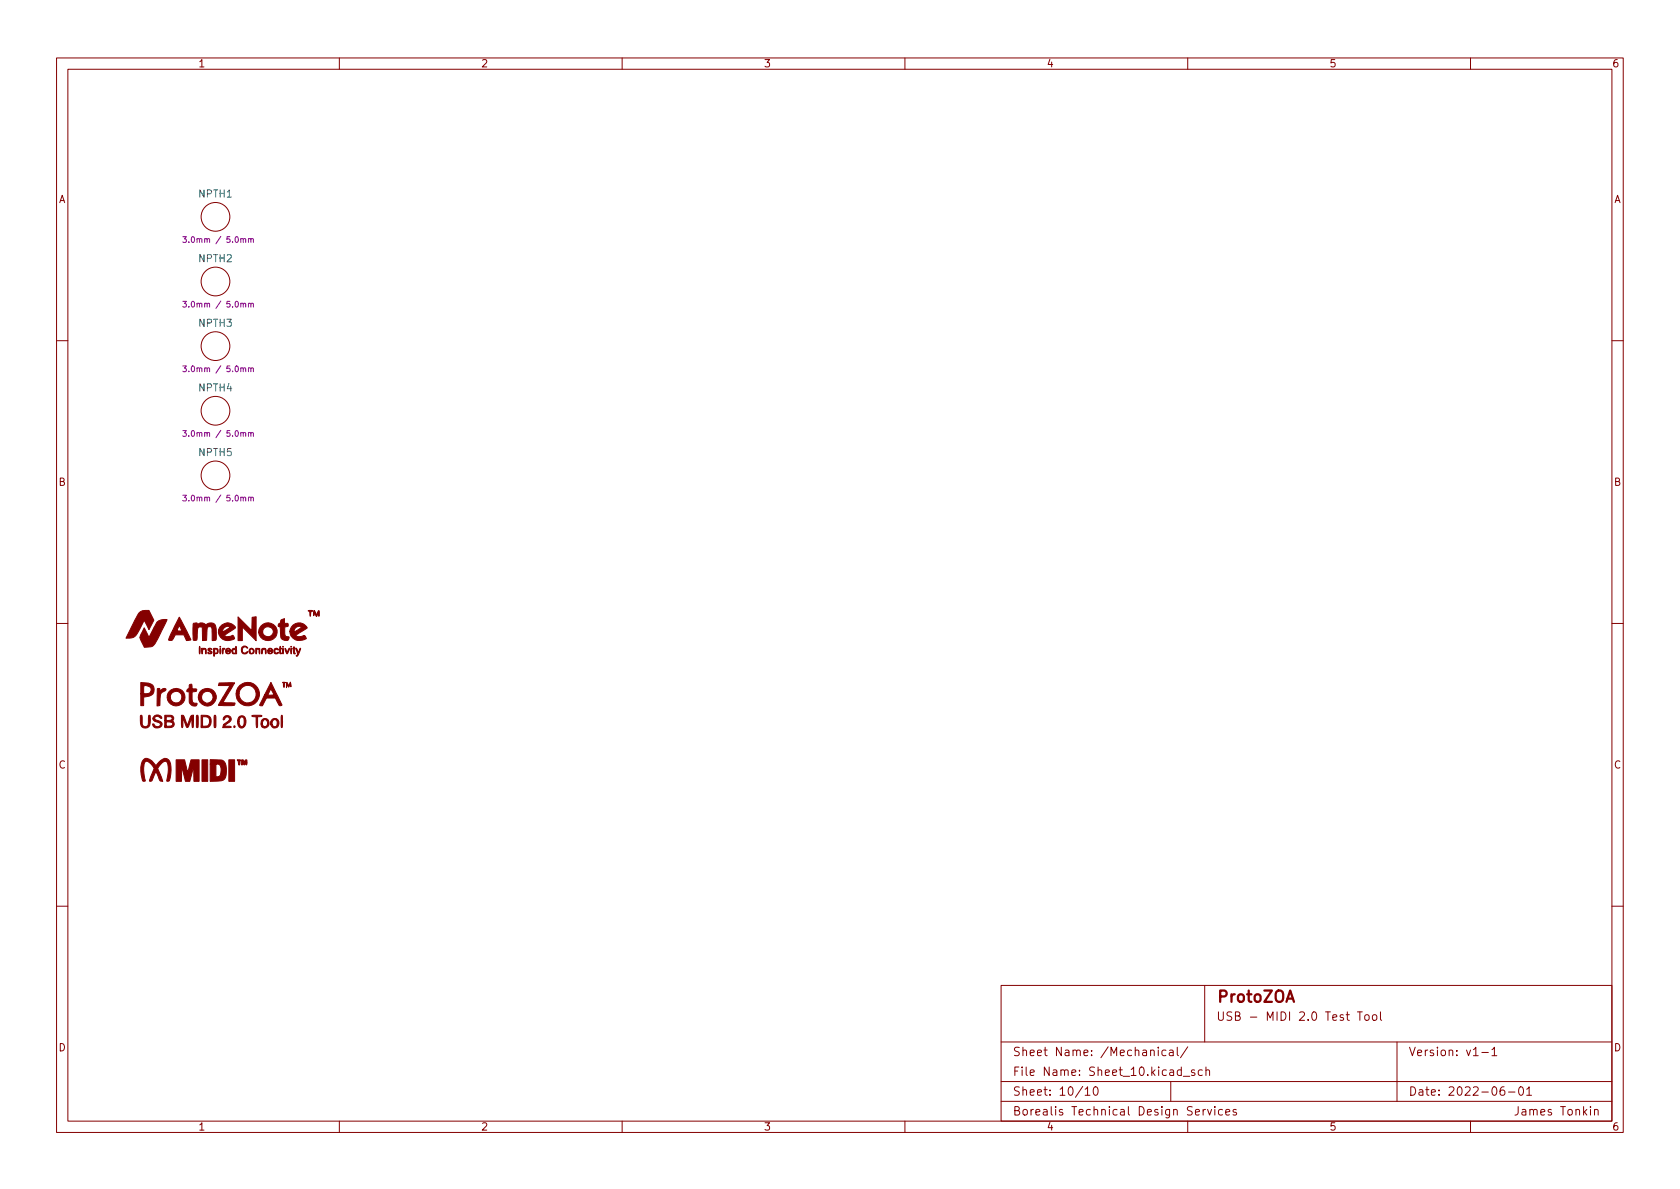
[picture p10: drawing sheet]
<svg xmlns="http://www.w3.org/2000/svg" width="297mm" height="210mm" viewBox="0 0 297 210" stroke-linecap="round" stroke-linejoin="round" font-family="sans-serif">
<g fill="none" stroke="#840000" stroke-width=".18">
<path d="M10 10.2h277v190.1h-277zM12 12.2h273v186.1h-273zM60 10.2v2M110 10.2v2M160 10.2v2M210 10.2v2M260 10.2v2M10 60.2h2M285 60.2h2M10 110.2h2M285 110.2h2M10 160.2h2"/>
<path d="M177 174.3h108v24h-108zM213 174.3v10M240 178.9h.9M240.4 178.9v1.5M241.4 179.5l.4-.1 .3 .3v.4l-.3 .3h-.4l-.1-.3v-.4zM242.7 179.6l.2-.2 .5 .2v.5l-.1 .3h-.4l-.2-.1zM244.1 178.9v1.3l.2 .2M285 160.2h2M60 198.3v2M110 198.3v2M160 198.3v2M177 194.8h108"/>
<path d="M177 191.3h108M177 184.3h108M191.9 192.6l.4-.4v1.5M191.9 193.7h.8M193.5 192.3l.1-.1a.81 .81 0 0 1 .6 .6 .81 .81 0 0 1-.3 .8l-.1 .1a.81 .81 0 0 1-.6-.6 .81 .81 0 0 1 .3-.8zM204.8 185.2v.1M204.8 185.7v1M206.1 185.8l-.4-.1-.3 .3v.4l.2 .2h.5M206.8 185.8h.6v.9M207 191.3v3.5M207.4 186l-.5 .1a.29 .29 0 0 0-.2 .3 .29 .29 0 0 0 .2 .3l.5-.1M208.1 185.2v1.3l.3 .2"/>
<path d="M209.2 190.3h1.2M210 198.3v2M210 185.1l-1.3 1.9M211.2 189.3l-.3-.1-.3 .2 .1 .2 .5 .2v.3h-.6M212.6 189.3l-.5-.1-.2 .3v.4l.1 .2h.6M212.7 196.2v1M213.1 196.2l-.2 .1-.2 .2M213.2 189.3l.2-.1 .4 .1 .1 .9M213.2 188.7v1.5M213.5 196.2l.4 1 .3-1M214.8 195.7v.1M214.8 196.2v1"/>
<path d="M216.1 196.3l-.4-.1-.3 .3v.4l.2 .2h.5M216.7 196.7l.7-.2v-.2l-.5-.1-.2 .2 .1 .7h.6M218.6 196.3l-.4-.1-.2 .2 .1 .2 .5 .2v.3h-.6M247 184.3v10.5M260 198.3v2M262 186.1h1.1M263.8 185.6l.4-.4v1.5M263.8 186.7h.9M265.9 192.2a.59 .59 0 0 0-.7 .6v.6l.2 .2 .4 .1 .2-.2 .1-.5-.2-.2h-.4l-.3 .2M266.7 193.1h1.2M268.4 195.7v1.1a.48 .48 0 0 1-.5 .4M268.7 192.3l.2-.1a.8 .8 0 0 1 .5 .7 .8 .8 0 0 1-.5 .8 .99 .99 0 0 1-.2-1.4z"/>
<path d="M269.9 192.6l.5-.4v1.5M269.9 193.7h.9"/>
<circle cx="38.1" cy="38.3" r="2.54"/>
<circle cx="38.1" cy="49.8" r="2.54"/>
<circle cx="38.1" cy="72.6" r="2.54"/>
<circle cx="38.1" cy="61.2" r="2.54"/>
<circle cx="38.1" cy="84.1" r="2.54"/>
</g>
<g fill="#840000" stroke="#840000" stroke-width=".18">
<path d="M51.4 114.4l.2-.1-.1 .1z"/>
<path d="M38.9 114.3l.1 .1z"/>
<path d="M50 114.3l.1 .1z"/>
<path d="M42.1 109.1l2.4 2.4 .1-2.3 .7-.1v4.2l-2.5-2.4v2.4h-.7z"/>
<path d="M35.3 114.3v1.3z"/>
<path d="M50 114.7l.1 .2-.1 .7z"/>
<path d="M38.9 114.6l.1 .5-.1 .5z"/>
<path d="M51.4 114.7l.2 .4-.1 .5z"/>
<path d="M39.4 114.6l.4 .1-.3 .2-.1 .7z"/>
<path d="M45.2 114.6l.7 .1v.9l-.1-.8h-.1l-.3 .1-.1 .7z"/>
<path d="M51.9 114.4l.3 .2-.1 .5 .1 .5h-.1l-.2-.1-.2-.8z"/>
<path d="M54.5 108h.8l-.3 .2-.2 .8v-.8z"/>
<path d="M49.5 114.3h.1l.2 .4a.58 .58 0 0 0 0 .9h-.3z"/>
<path d="M50.4 114.6l.4 .7 .3-.7a1.13 1.13 0 0 1-.4 1z"/>
<path d="M24.5 108.5a1.83 1.83 0 0 1 1.8-.6l.9 1.8-.9 1.6-.8-1.6-.9 1.8a1.88 1.88 0 0 1-2.3 1.3z"/>
<path d="M35.6 114.6l.8 .1 .1 .4-.1 .5-.2-.8h-.3l-.1 .2-.1 .6z"/>
<path d="M48.6 114.7h.5l.2 .2-.5-.1-.1 .1-.1 .5a.4 .4 0 0 0 .7-.1l-.1 .1a.45 .45 0 0 1-.5 .2 .45 .45 0 0 1-.3-.5z"/>
<path d="M46.3 114.8l.5-.2a.88 .88 0 0 1 .2 1l-.2-.8-.3 .1-.2 .7z"/>
<path d="M44.2 114.7a.48 .48 0 0 1 .7 .2 .48 .48 0 0 1-.2 .7 .48 .48 0 0 1-.7-.4h.2l.2 .3h.3a.43 .43 0 0 0-.1-.7h-.3l-.1 .4h-.2z"/>
<path d="M55.5 108l.5 .7 .2-.6 .2-.1v1l-.1-.6-.3 .6-.4-.9-.1 .8z"/>
<path d="M36.8 114.7l.4-.1 .2 .2 .1 .1-.6-.1 .5 .4v.3l-.6 .1v-.3l.3 .2 .2-.1-.5-.4z"/>
<path d="M52.3 114.6l.5 .7 .3-.7a2.19 2.19 0 0 1-.6 1.5l-.1-.2 .2-.2z"/>
<path d="M37.8 114.6l.6 .1 .2 .2-.1 .6-.5 .1-.2 .5v-.9h.1l.2 .3a.36 .36 0 0 0 .4-.4 .36 .36 0 0 0-.5-.3l-.1 .4h-.1z"/>
<path d="M41.1 114.7l.5-.1 .1-.3 .1 1.3-.7-.1-.1-.4h.1l.3 .4 .2-.2-.1-.4h-.3l-.1 .2h-.1z"/>
<path d="M42.8 114.4a.62 .62 0 0 1 1 .2h-.1a.53 .53 0 0 0-.7-.1 .53 .53 0 0 0-.2 .7l.2 .2a.65 .65 0 0 0 .8-.2 .64 .64 0 0 1-.9 .4 .64 .64 0 0 1-.2-1z"/>
<path d="M25.5 111l.8 1.7 1.1-2.1a1.62 1.62 0 0 1 2.1-1l-1 2.1a7.2 7.2 0 0 1-1.6 2.6l-1.4 .2-.6-1.2-.2-.6z"/>
<path d="M40 114.8a.46 .46 0 0 1 .5-.1 .46 .46 0 0 1 .3 .4l-.7 .2 .3 .2 .3-.2-.1 .3-.6-.1-.1-.3 .1-.3 .3 .2 .3-.1-.2-.2-.4 .1z"/>
<path d="M47.4 114.8l.3-.2a.49 .49 0 0 1 .5 .4v.2l-.7 .1 .3 .2 .4-.2a.44 .44 0 0 1-.6 .3 .44 .44 0 0 1-.2-.6h.7l-.3-.2-.4 .2z"/>
<path d="M46.2 110.7a1.61 1.61 0 0 1 2.3-.1 1.61 1.61 0 0 1-.1 2.3 1.61 1.61 0 0 1-2.3-.2l-.4-.8 .7-.1a.92 .92 0 0 0 1.2 .8 .92 .92 0 0 0 .6-1.2 .92 .92 0 0 0-1.4-.4l-.2 .2-.2 .6h-.7l.2-.7z"/>
<path d="M31.7 109.1l2.1 4.1-.8 .1-.5-1h-1.5l-.5 .9h-.7l.7-1.7 1.7 .1-.5-1-.4 .9h-.8z"/>
<path d="M49.7 109.6l.6-.2v.8l.6 .1 .1 .4-.7 .2v1.1l.2 .5 .6 .2-.1 .5a.94 .94 0 0 1-1.1-.1 .94 .94 0 0 1-.3-1l-.1-1.2-.3-.2a.4 .4 0 0 1 .4-.5z"/>
<path d="M51.8 110.5a1.57 1.57 0 0 1 2.5 .6l-2 1.2a1.02 1.02 0 0 0 1.4 .1l.3 .1 .2 .4a1.79 1.79 0 0 1-2.9-1.2 2.28 2.28 0 0 0 2-.8 .8 .8 0 0 0-.9 0 .8 .8 0 0 0-.4 .8h-.7a1.52 1.52 0 0 1 .5-1.2z"/>
<path d="M38.9 110.8a1.57 1.57 0 0 1 2.7 .2l-1.9 1.4a1.59 1.59 0 0 0 1.5-.1l.3 .6a1.73 1.73 0 0 1-1.8 .3 1.73 1.73 0 0 1-1.1-1.5l.8 .1 1.2-.9a.8 .8 0 0 0-.8 0 .8 .8 0 0 0-.4 .8h-.8z"/>
<path d="M34.2 110.2h.6l.1 .3a1.03 1.03 0 0 1 1.5 0 1.05 1.05 0 0 1 1.2-.3 1.05 1.05 0 0 1 .6 1l.1 1.7-.2 .3-.6 .1v-1.7a.69 .69 0 0 0-.2-.8h-.4a1.16 1.16 0 0 0-.3 1.3l-.1 1.1-.7 .1v-2.4h-.6a1.89 1.89 0 0 0-.3 1.7l-.1 .3a.38 .38 0 0 1-.2 .3 .38 .38 0 0 1-.4-.1z"/>
<path d="M41.4 128.4l.2 .1-.1 .2-.2-.1z"/>
<path d="M34.8 126.5h.2l.1 .3-.1 1.9-.3-.2z"/>
<path d="M37.9 126.5h.2l.1 .3-.1 1.9-.2-.1-.1-.3z"/>
<path d="M49.8 126.5h.1v.3l-.1 1.9-.1-.3z"/>
<path d="M50 120.7h.5l-.2 .2-.1 .7-.1-.7z"/>
<path d="M27.8 121.8l.4-.1 .1 .5 .2-.2a.64 .64 0 0 1 .8-.2v.2l-.4 .3a1.21 1.21 0 0 0-.6 1.5v1h-.5z"/>
<path d="M44.6 126.5l1.7 .1v.1h-.8v2l-.2-.3v-1.7h-.6z"/>
<path d="M50.7 120.7l.4 .6 .2-.7 .1 .9-.1-.5-.3 .5-.3-.7-.1 .8z"/>
<path d="M35.6 126.5a1.42 1.42 0 0 1 1.7 .7 1.04 1.04 0 0 1-.9 1.5h-.8v-.3h.6a.84 .84 0 0 0 .9-.7 .84 .84 0 0 0-.8-1h-.5v1.7h-.2z"/>
<path d="M46.4 127.2a.8 .8 0 0 1 1.1 .2 .8 .8 0 0 1-.2 1.1 .67 .67 0 0 1-.7 .2 .67 .67 0 0 1-.4-.7h.2a.46 .46 0 0 0 .3 .5 .46 .46 0 0 0 .5-.2 .61 .61 0 0 0 .1-.7 .61 .61 0 0 0-.7-.3l-.2 .7h-.2v-.5z"/>
<path d="M24.9 120.7a3.1 3.1 0 0 1 2.1 .5 1.28 1.28 0 0 1 .1 1.4 1.28 1.28 0 0 1-1.3 .6l-.4 .1v1.5h-.5v-2.1h.5a1.03 1.03 0 0 0 1.3-.6 .94 .94 0 0 0-1.2-.8l-.1 1.4h-.5z"/>
<path d="M48 127.3a.76 .76 0 0 1 1-.1 .76 .76 0 0 1 .3 1 .72 .72 0 0 1-.8 .5 .72 .72 0 0 1-.6-.6h.2a.47 .47 0 0 0 .3 .4 .47 .47 0 0 0 .5-.2l.1-.2a.59 .59 0 0 0-.5-.9 .77 .77 0 0 0-.4 .9h-.2v-.5z"/>
<path d="M42.2 126.8a.72 .72 0 0 1 .8-.2 .72 .72 0 0 1 .5 .7 1 1 0 0 1-1 1.4 1.14 1.14 0 0 1-.5-1.1h.3a.76 .76 0 0 0 .6 .9 1.34 1.34 0 0 0 0-1.7l-.4 .1-.2 .7h-.3z"/>
<path d="M24.8 126.5h.3v1.5a.56 .56 0 0 0 .7 .5 .56 .56 0 0 0 .4-.7l.1-1.2 .2-.1a3.4 3.4 0 0 1-.2 2 .86 .86 0 0 1-.9 .2 .86 .86 0 0 1-.6-.8z"/>
<path d="M29.9 122.3a1.58 1.58 0 0 1 2.5 .1 1.58 1.58 0 0 1-.8 2.4 1.58 1.58 0 0 1-2-1.5h.5a1.03 1.03 0 0 0 1.5 .9 1.03 1.03 0 0 0 .2-1.7 1.03 1.03 0 0 0-1.7 .5v.3h-.5l.1-.7z"/>
<path d="M29.1 126.5h1.2a.54 .54 0 0 1 .4 .4 .54 .54 0 0 1-.2 .6 .69 .69 0 0 1 .2 .8 .69 .69 0 0 1-.8 .4h-.8v-.3h.3a.97 .97 0 0 0 1.2-.3l-.2-.3-1-.1v.7h-.3v-1h1l.4-.3-.2-.3-.9-.1v.7h-.3z"/>
<path d="M33.5 121.1l.4-.1 .1 .8h.6l.2 .1-.1 .4h-.7v1.3l.1 .6 .7 .2a.57 .57 0 0 1-.4 .5 .57 .57 0 0 1-.6-.2l-.3-.5v-1.9l-.5-.1 .2-.3 .2-.1z"/>
<path d="M39.7 126.7a.7 .7 0 0 1 1.1 .2 .7 .7 0 0 1-.5 1l-.6 .4 .9 .1 .3 .2-1.5 .1 .1-.6 1-.8a.39 .39 0 0 0-.3-.5 .58 .58 0 0 0-.6 .4l-.1 .1-.1-.1z"/>
<path d="M47.9 120.7l2 4-.4 .1-.2-.1-.6-1.3h-1.6l-.7 1.4h-.5l.9-1.9h1.6l-.5-1.1-.6 1.1h-.5z"/>
<path d="M32.1 126.5h.3l.1 .2 .6 1.5 .6-1.5 .2-.2h.3l-.1 2.1-.1-.1-.1-1.6-.5 1.5-.3 .2h-.1l-.6-1.7-.1 1.5v.3l-.1-.1z"/>
<path d="M35.4 122.2a1.59 1.59 0 0 1 2.6 .1 1.59 1.59 0 0 1-.8 2.4 1.59 1.59 0 0 1-2.1-1.3h.5a1.02 1.02 0 0 0 1.5 .8 1.02 1.02 0 0 0 .2-1.7 1.02 1.02 0 0 0-1.6 .6l-.1 .3h-.5v-.5z"/>
<path d="M38.7 120.8l2.8-.1-2.1 3.5 2.1 .1v.4h-2.9l2-3.4-2-.1z"/>
<path d="M42.4 121.2a2.07 2.07 0 0 1 3.3 .5 2.07 2.07 0 0 1-1.4 3 2.07 2.07 0 0 1-2.5-2.1h.5a1.52 1.52 0 0 0 2 1.6 1.52 1.52 0 0 0 .6-2.5 1.52 1.52 0 0 0-2.5 .4l-.1 .5h-.5l.2-1z"/>
<path d="M27.3 126.6a.77 .77 0 0 1 1.3 .4l-.3-.1a.58 .58 0 0 0-.9-.1v.4l.3 .2a.85 .85 0 0 1 .9 .9 .85 .85 0 0 1-.9 .5 .85 .85 0 0 1-.7-.8h.2a.57 .57 0 0 0 .6 .5 .57 .57 0 0 0 .5-.5l-.9-.4-.3-.3-.1-.3z"/>
<path d="M35.7 134.4h1v3.8h-1z"/>
<path d="M40.5 134.4h1v3.8h-1z"/>
<path d="M42 134.4h.6l-.3 .9-.1-.1z"/>
<path d="M31.1 134.4h1.5l.6 2.1 .6-2.1h1.4v3.8h-.9l-.1-2.7-.6 2.7h-.8l-.7-2.7v2.7h-1z"/>
<path d="M42.7 134.4h.3l.2 .4 .2-.4h.2v.8l-.1-.6-.2 .6-.1 .1-.1-.1-.2-.5v.5h-.2z"/>
<path d="M37.2 134.3l1.5 .1a1.06 1.06 0 0 1 1.3 1v.5a2.4 2.4 0 0 1-.5 2l-.8 .2-1.5 .1v-3.1h1v2.3l.7-.2a2.08 2.08 0 0 0-.1-2l-1.6-.1z"/>
<path d="M25.3 134.4l.3-.2a1.7 1.7 0 0 1 1.8 1l.2 .2a3.2 3.2 0 0 1 1.6-1.3 1.17 1.17 0 0 1 1 1.5l-.1 1.9a.52 .52 0 0 1-.4 .7l-.2-.1a7.9 7.9 0 0 0 .1-3.2l-.2-.2a1.81 1.81 0 0 0-1.5 1.2l.9 2.3a.59 .59 0 0 1-.7-.6l-.5-1.2-.2 .4a2.18 2.18 0 0 1-.8 1.4l-.2-.1v-.2l.9-2-.7-.9a.73 .73 0 0 0-.9-.3 4.1 4.1 0 0 0 0 3.3v.1h-.4a4.4 4.4 0 0 1 0-3.7z"/>
</g>
<g fill="none" stroke="#840084" stroke-width=".18">
<path d="M32.3 41.9h.6l-.3 .3 .3 .1v.5l-.1 .1-.5-.1M32.3 53.3h.6l-.3 .4 .3 .1v.4l-.1 .1-.5-.1M43.9 42.3l.4-.1 .1 .7M43.9 53.7h.4l.1 .6M43.9 42.2v.7M43.9 53.6v.7M44.4 42.3l.1-.1h.3v.7M44.4 53.8l.1-.2 .3 .1v.6M32.3 64.7h.6l-.3 .4 .3 .1v.4l-.1 .1-.5-.1M32.3 76.1h.6l-.3 .4 .3 .1v.5l-.1 .1-.5-.1M43.9 65.2l.4-.1 .1 .6M43.9 76.6l.4-.1 .1 .7"/>
<path d="M43.9 65.1v.6M43.9 76.5v.7M44.4 65.2l.1-.1h.3v.6M44.4 76.6l.1-.1h.3v.7M32.3 87.6h.6l-.3 .4 .3 .1v.4l-.1 .1-.5-.1M43.9 88h.4l.1 .6M43.9 87.9v.7M44.4 88.1l.1-.2 .3 .1v.6"/>
</g>
<text font-size="2.8" fill="#840000" x="215" y="177.3">ProtoZOA</text>
<g font-size="2.1" fill="#840000">
<text x="215" y="180.5">USB - MIDI 2.0 Test Tool</text>
<text x="179" y="190.3">File Name: Sheet_10.kicad_sch</text>
<text x="179" y="186.8">Sheet Name: /Mechanical/</text>
<text x="249" y="186.8">Version: v1-1</text>
<text x="179" y="193.8">Sheet: 10/10</text>
<text x="179" y="197.3">Borealis Technical Design Services</text>
<text x="249" y="193.8">Date: 2022-06-01</text>
<text x="269.1" y="197.3">James Tonkin</text>
</g>
<g font-size="1.8" fill="#840000">
<text x="35" y="11.9">1</text>
<text x="85" y="11.9">2</text>
<text x="135" y="11.9">3</text>
<text x="185" y="11.9">4</text>
<text x="235" y="11.9">5</text>
<text x="285" y="11.9">6</text>
<text x="10.3" y="35.9">A</text>
<text x="285.3" y="35.9">A</text>
<text x="10.3" y="85.9">B</text>
<text x="285.3" y="85.9">B</text>
<text x="10.3" y="135.9">C</text>
<text x="285.3" y="135.9">C</text>
<text x="10.3" y="185.9">D</text>
<text x="285.3" y="185.9">D</text>
<text x="35" y="199.9">1</text>
<text x="85" y="199.9">2</text>
<text x="135" y="199.9">3</text>
<text x="185" y="199.9">4</text>
<text x="235" y="199.9">5</text>
<text x="285" y="199.9">6</text>
</g>
<g font-size="1.8" fill="#006464">
<text x="35.2" y="34.9">NPTH1</text>
<text x="35.2" y="46.3">NPTH2</text>
<text x="35.2" y="57.8">NPTH3</text>
<text x="35.2" y="69.2">NPTH4</text>
<text x="35.2" y="80.6">NPTH5</text>
</g>
<g font-size="1.4" fill="#840084">
<text x="33.5" y="42.9">3.0mm / 5.0mm</text>
<text x="33.5" y="54.4">3.0mm / 5.0mm</text>
<text x="33.5" y="65.8">3.0mm / 5.0mm</text>
<text x="33.5" y="77.2">3.0mm / 5.0mm</text>
<text x="33.5" y="88.6">3.0mm / 5.0mm</text>
</g>
</svg>
